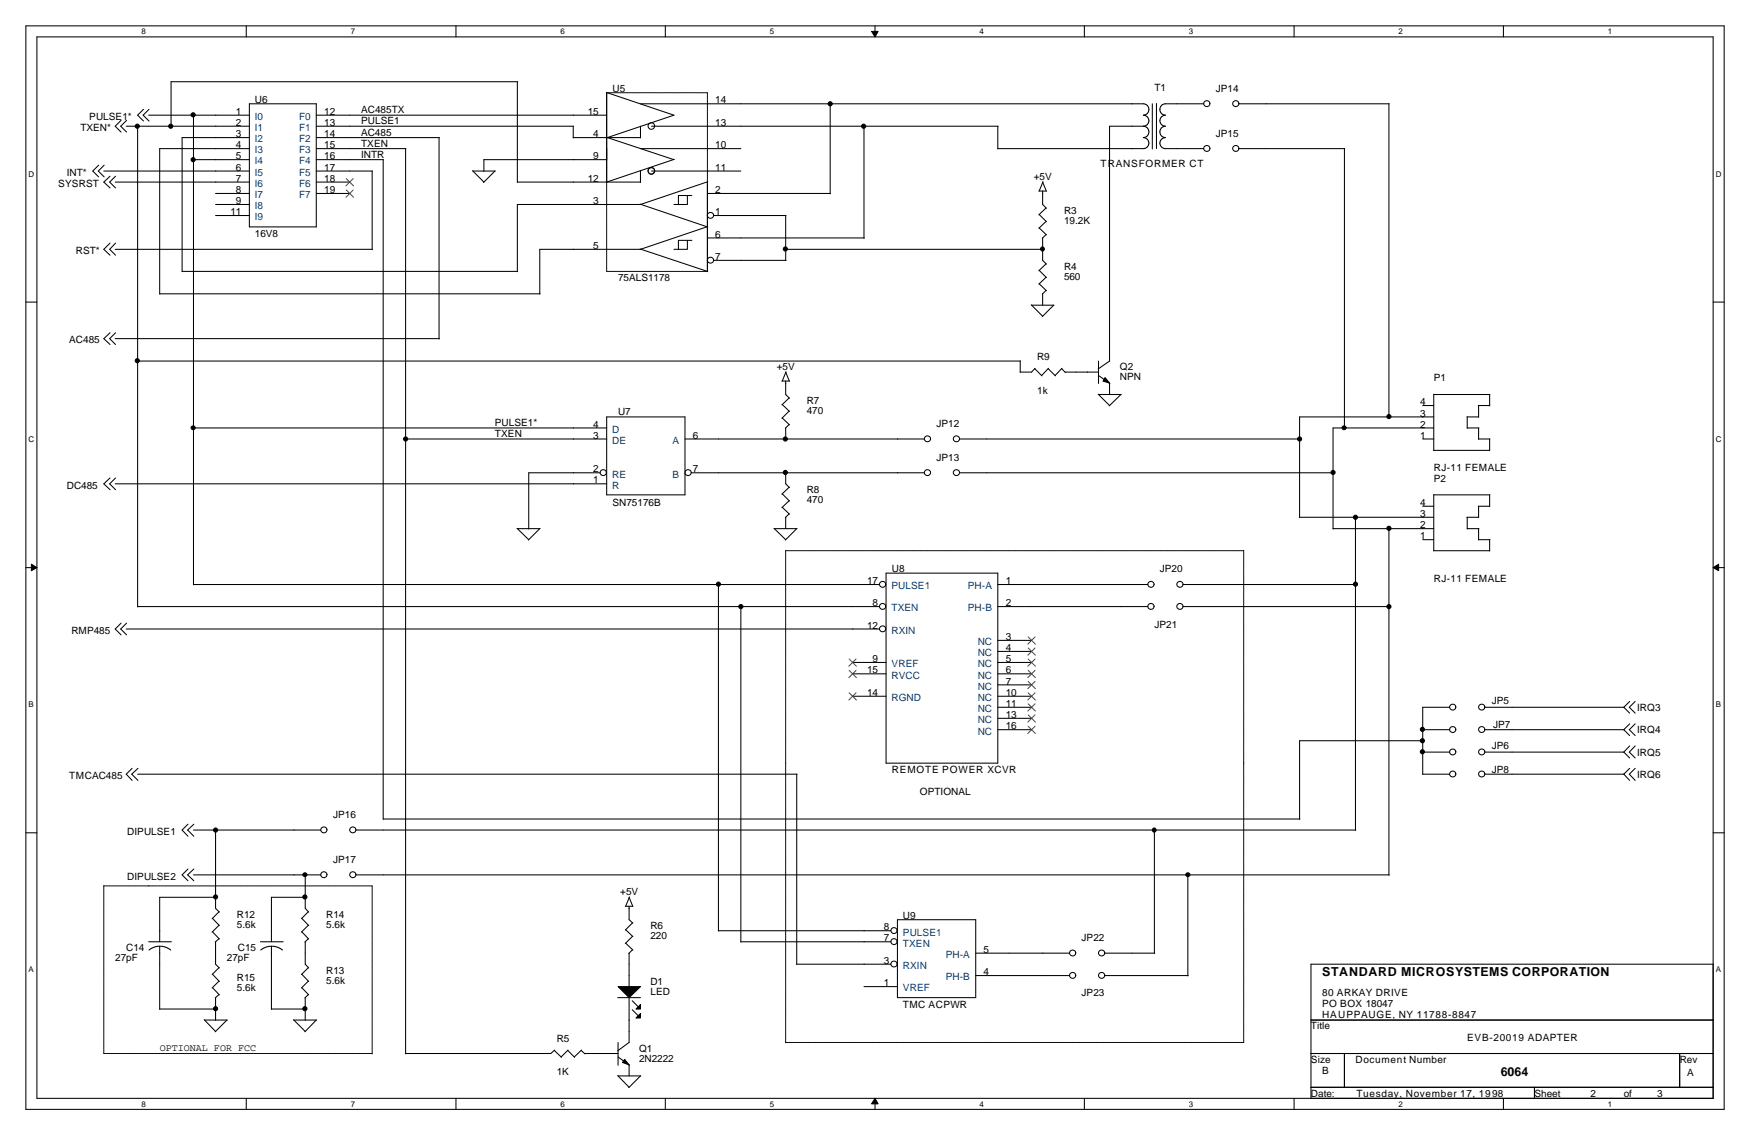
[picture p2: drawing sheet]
<svg xmlns="http://www.w3.org/2000/svg" width="432mm" height="279mm" viewBox="0 0 432 279" stroke-linecap="round" stroke-linejoin="round" font-family="sans-serif">
<g fill="none" stroke="#000" stroke-width=".25">
<path d="M6.3 6.4h416.9v266h-416.9zM9.1 9.1h411.4v260.6h-411.4zM60.5 6.4v2.7M111.9 6.4v2.7M163.3 6.4v2.7M214.8 6.4v2.7M266.2 6.4v2.7M317.7 6.4v2.7M369.1 6.4v2.7M29.7 29.5l-1.4 1.5 1.4 1.4M31 31h30.2M31.1 29.5l-1.5 1.5 1.5 1.4"/>
<path d="M33.8 31v118M35.2 26.8l-1.4 1.5 1.4 1.4M36.5 28.3h24.7M36.6 26.8l-1.5 1.5 1.5 1.4M47.5 39.2h13.7M47.5 28.3v115.3M61.2 25.5h16.4v30.2h-16.4zM61.2 33.8h-16.5v32.9M61.2 36.5h-22v35.7M77.6 28.3h71.3M77.6 31h63.2M77.6 33.8h30.3"/>
<path d="M77.6 36.5h22.1M77.6 39.2h16.5M94.1 39.2v162M99.6 36.5v222.2M107.8 33.8v49.4M127 20.1v24.7M127.1 20.1h-85.1v11M140.7 33.8h16.5M140.7 31v2.9M148.8 33.7l16.6 5.5M148.8 22.7l16.6 5.6-16.6 5.6M148.9 39.2h-30.1v2.9"/>
<path d="M148.9 22.8v22M157.2 25.5h123.5a1.4 1.4 0 0 1 1.3 1.4 1.4 1.4 0 0 1-1.3 1.4 1.35 1.35 0 0 1 1.3 1.3 1.35 1.35 0 0 1-1.3 1.4M157.2 36.5h24.7M157.2 31v2.9M159.9 31h85.1M165.5 39.1l-16.6 5.6M203.8 25.5v22.1M212.1 31v27.5M244.9 31v5.6M280.7 31a1.4 1.4 0 0 1 1.3 1.4 1.4 1.4 0 0 1-1.3 1.4 1.35 1.35 0 0 1 1.3 1.3 1.35 1.35 0 0 1-1.3 1.4h-35.8M280.7 31h-8.3v57.6l-2.8 2M282.9 25.5v11.1"/>
<path d="M283.9 25.4v11.1M295.5 25.5h-9.4a1.4 1.4 0 0 0-1.4 1.4 1.4 1.4 0 0 0 1.4 1.4 1.35 1.35 0 0 0-1.4 1.3 1.35 1.35 0 0 0 1.4 1.4 1.4 1.4 0 0 0-1.4 1.4 1.4 1.4 0 0 0 1.4 1.4 1.35 1.35 0 0 0-1.4 1.3 1.35 1.35 0 0 0 1.4 1.4h9.4M297 25.4a.76 .76 0 0 0-1.1-.6 .76 .76 0 0 0 0 1.3 .76 .76 0 0 0 1.1-.7M297 36.4a.76 .76 0 0 0-1.1-.6 .76 .76 0 0 0 0 1.3 .76 .76 0 0 0 1.1-.7M304.1 25.4a.76 .76 0 0 0-1.1-.6 .76 .76 0 0 0 0 1.3 .76 .76 0 0 0 1.1-.7M304.1 36.4a.76 .76 0 0 0-1.1-.6 .76 .76 0 0 0 0 1.3 .76 .76 0 0 0 1.1-.7M304.2 25.5h36.8M304.2 36.5h25.9M330 36.5v68.7M341 25.5v76.9M24.2 40.6l-1.4 1.4 1.4 1.4M25.5 42h35.7"/>
<path d="M25.6 40.6l-1.5 1.4 1.5 1.4M27 43.3l-1.5 1.4 1.5 1.4M27 59.7l-1.5 1.5 1.5 1.5M28.3 44.7h32.9M28.4 43.3l-1.5 1.4 1.5 1.4M28.4 59.7l-1.5 1.5 1.5 1.5M52.9 47.5h8.3M52.9 50.2h8.3M52.9 52.9h8.3M77.6 42h13.8M77.6 44.7h8.3M77.6 47.5h8.3"/>
<path d="M91.4 42v19.3M116 41.9l2.8 2.8M116.1 42h5.5M121.5 42l-2.8 2.8M127 44.7h30.2M157.1 50.1l16.6 5.6M157.2 41.9v2.9M159.9 42h22M160.7 41.9a.8 .8 0 0 0-1.2-.7 .8 .8 0 0 0 0 1.4 .8 .8 0 0 0 1.2-.6M168.7 48v2.2h-3.3M168.7 59v2.2h-3.3M169.8 48h-3.3v2.2"/>
<path d="M169.8 59h-3.3v2.2M173.7 47.5h30.2M173.7 44.7v22M173.7 58.4h38.5M173.7 44.6l-16.5 5.6h-30.2v16.5M173.7 55.6l-16.5 5.6M175.2 52.8a.76 .76 0 0 0-1.2-.6 .76 .76 0 0 0 0 1.3 .76 .76 0 0 0 1.2-.6M175.3 52.9h17.7M192.9 52.9v11.1M255 46.9h1.8M255.1 52.7l1.8 1.7M255.1 56l1.8 1.7"/>
<path d="M255.9 46.9v3.3l1 .9M255.9 58.4v5.5l1 1M255.9 44.7l1 2.3M256 44.6l-.9 2.3M256.8 51.1l-1.8 1.6M256.8 54.4l-1.8 1.6M256.8 57.6l-.9 .9M6.3 74.2h2.8M28.3 61.2h63.1M39.2 72.1h93.4M44.7 66.6h82.4M157.1 61.1l16.6 5.5"/>
<path d="M157.3 61.2h-24.8v11M175.2 63.8a.76 .76 0 0 0-1.2-.6 .76 .76 0 0 0 0 1.3 .76 .76 0 0 0 1.2-.6M175.3 63.9h17.7M192.9 61.2h63.1M253.2 74.8l2.7 2.8M253.2 74.9h5.5M255.1 66.4l1.8 1.8M255.1 69.7l1.8 1.7M255.9 72.1v2.8M256.8 64.8l-1.8 1.7M256.8 68.1l-1.8 1.7M256.8 71.3l-.9 .9"/>
<path d="M258.7 74.9l-2.8 2.8M420.5 74.2h2.7M27 81.7l-1.5 1.4 1.5 1.5M28.3 83.1h79.6M28.4 81.7l-1.5 1.4 1.5 1.5M33.8 88.6h216.7M191.9 93.6h1.8M192 99.3l1.8 1.7M192.9 93.6v3.3l.9 .9M192.9 91.4l.9 2.2M193 91.3l-1 2.3M193.7 97.7l-1.8 1.7"/>
<path d="M250.4 88.6v2.8M254 90.5l1.8 1.8M254.1 90.4l-.9 1h-2.8M257.3 90.5l1.8 1.8M257.4 90.4l-1.7 1.8M260.6 90.5l.9 .9M260.7 90.4l-1.7 1.8M261.5 91.4h8.2M269.6 96.8l2.8 2.8M269.7 96.9h5.6M269.7 92.2l2.8 1.9M269.7 88.6v5.5"/>
<path d="M272.4 94.1v2.8M275.2 96.9l-2.9 2.8M349.2 99.6h2.8M352 96.9h13.8M352 96.8v13.8M362.9 99.6h2.8M363 99.6v2.8M365.7 96.9v2.8M27 117.3l-1.5 1.5 1.5 1.4M28.3 118.8h120.6M28.4 117.3l-1.5 1.5 1.5 1.4M47.5 105.1h101.4"/>
<path d="M99.6 107.8h49.3M147.3 116.1h-17.5v13.8M148.8 116a.76 .76 0 0 0-1.1-.6 .76 .76 0 0 0 0 1.3 .76 .76 0 0 0 1.1-.7M148.9 102.4h19.2v19.1h-19.2zM168.1 107.8h58.8M169.7 116a.76 .76 0 0 0-1.2-.6 .76 .76 0 0 0 0 1.3 .76 .76 0 0 0 1.2-.7M169.8 116.1h57.1M192 102.6l1.8 1.7M192.9 105.1v2.7M192.9 116.1v2.7l.9 .9M193.7 100.9l-1.8 1.8M193.7 104.2l-.9 1"/>
<path d="M193.7 119.6l-1.8 1.7M228.4 107.7a.76 .76 0 0 0-1.1-.6 .76 .76 0 0 0 0 1.3 .76 .76 0 0 0 1.1-.7M228.4 116a.76 .76 0 0 0-1.1-.6 .76 .76 0 0 0 0 1.3 .76 .76 0 0 0 1.1-.7M235.5 107.7a.76 .76 0 0 0-1.1-.6 .76 .76 0 0 0 0 1.3 .76 .76 0 0 0 1.1-.7M235.5 116a.76 .76 0 0 0-1.1-.6 .76 .76 0 0 0 0 1.3 .76 .76 0 0 0 1.1-.7M235.6 107.8h83.5M235.6 116.1h91.7M349.2 107.8h2.8M351.9 110.6h13.8M352 102.4h-33v24.7M352 105.1h-24.8v24.8M360.1 102.4h2.9"/>
<path d="M360.2 105.1h2.9M360.2 102.4v2.8M363 107.8h2.8M363 105.1v2.8M365.7 107.8v2.9M6.3 139.4h2.8M126.9 129.7l2.9 2.8M127 129.8h5.6M132.5 129.8l-2.8 2.8M190 129.7l2.9 2.8M190.1 129.8h5.6M192 121.2l1.8 1.8"/>
<path d="M192 124.5l1.8 1.7M192.9 127v2.8M193.7 122.9l-1.8 1.7M193.7 126.2l-.9 .9M195.6 129.8l-2.8 2.8M319 127h33M327.2 129.8h24.8M332.7 127v76.9M341 129.8v85.1M349.2 124.3h2.8M349.2 132.5h2.8M351.9 135.2h13.8"/>
<path d="M352 121.5h13.8M352 121.4v13.8M360.1 127h2.9M360.2 129.8h2.9M360.2 127v2.9M362.9 124.3h2.8M363 124.3v2.8M363 129.8v2.8M363 132.5h2.8M365.7 121.5v2.9M365.7 132.5v2.8M420.5 139.4h2.7"/>
<path d="M29.7 153l-1.4 1.4 1.4 1.5M31 154.4h184.9M31.1 153l-1.5 1.4 1.5 1.5M33.8 148.9h182.1M47.5 143.5h168.4M176.4 143.5v85.1M181.9 148.9v82.4M217.4 143.4a.76 .76 0 0 0-1.1-.6 .76 .76 0 0 0 0 1.3 .76 .76 0 0 0 1.1-.6M217.4 148.8a.76 .76 0 0 0-1.1-.6 .76 .76 0 0 0 0 1.3 .76 .76 0 0 0 1.1-.6M217.4 154.3a.76 .76 0 0 0-1.1-.6 .76 .76 0 0 0 0 1.3 .76 .76 0 0 0 1.1-.6M217.5 140.7h27.4v46.7h-27.4zM244.9 143.5h36.9"/>
<path d="M244.9 148.9h36.9M244.9 157.2h8.3M244.9 159.9h8.3M283.3 143.4a.76 .76 0 0 0-1.2-.6 .76 .76 0 0 0 0 1.3 .76 .76 0 0 0 1.2-.6M283.3 148.8a.76 .76 0 0 0-1.2-.6 .76 .76 0 0 0 0 1.3 .76 .76 0 0 0 1.2-.6M290.4 143.4a.76 .76 0 0 0-1.1-.6 .76 .76 0 0 0 0 1.3 .76 .76 0 0 0 1.1-.6M290.4 148.8a.76 .76 0 0 0-1.1-.6 .76 .76 0 0 0 0 1.3 .76 .76 0 0 0 1.1-.6M290.5 143.5h42.3M290.5 148.9h50.5M209.3 162.6h8.2M209.3 165.4h8.2M209.3 170.9h8.2"/>
<path d="M244.9 173.7h8.3M244.9 179.2h8.3M244.9 162.6h8.3M244.9 165.4h8.3M244.9 170.9h8.3M244.9 168.1h8.3M244.9 176.4h8.3M349.2 179.2h6.7M355.9 173.7h-6.7v16.5M357.4 173.6a.76 .76 0 0 0-1.2-.7 .76 .76 0 0 0 0 1.3 .76 .76 0 0 0 1.2-.6M357.4 179.1a.76 .76 0 0 0-1.2-.7 .76 .76 0 0 0 0 1.3 .76 .76 0 0 0 1.2-.6M364.5 173.6a.76 .76 0 0 0-1.2-.7 .76 .76 0 0 0 0 1.3 .76 .76 0 0 0 1.2-.6"/>
<path d="M364.5 179.1a.76 .76 0 0 0-1.2-.7 .76 .76 0 0 0 0 1.3 .76 .76 0 0 0 1.2-.6M364.6 173.7h34.1M364.6 179.2h34.1M400 172.2l-1.4 1.5 1.4 1.4M400 177.7l-1.4 1.5 1.4 1.4M401.4 172.2l-1.4 1.5 1.4 1.4M401.4 177.7l-1.4 1.5 1.4 1.4M32.4 188.6l-1.4 1.5 1.4 1.5M33.8 190.1h161.9M33.9 188.6l-1.6 1.5 1.6 1.5M195.6 190.1v46.7M349.2 184.7h6.7"/>
<path d="M349.2 190.1h6.7M349.3 181.9h-30.3v19.3M357.4 190a.76 .76 0 0 0-1.2-.6 .76 .76 0 0 0 0 1.3 .76 .76 0 0 0 1.2-.7M364.5 190a.76 .76 0 0 0-1.2-.6 .76 .76 0 0 0 0 1.3 .76 .76 0 0 0 1.2-.7M364.6 184.7h34.1M364.6 190.1h34.1M400 183.1l-1.4 1.6 1.4 1.4M400 188.6l-1.4 1.5 1.4 1.5M401.4 183.1l-1.4 1.6 1.4 1.4M401.4 188.6l-1.4 1.5 1.4 1.5M6.3 204.5h2.8M46.1 202.4l-1.4 1.4 1.4 1.5"/>
<path d="M46.1 213.4l-1.4 1.4 1.4 1.4M47.5 203.8h31.2M47.5 214.8h31.2M47.6 202.4l-1.5 1.4 1.5 1.5M47.6 213.4l-1.5 1.4 1.5 1.4M52.9 203.8v19.2l.9 .9M74.9 214.8v8.2l.9 .9M80.3 203.7a.76 .76 0 0 0-1.2-.6 .76 .76 0 0 0 0 1.3 .76 .76 0 0 0 1.2-.6M87.4 203.7a.76 .76 0 0 0-1.2-.6 .76 .76 0 0 0 0 1.3 .76 .76 0 0 0 1.2-.6M87.5 203.8h245.3M87.5 214.8h253.5M94.1 201.1h225"/>
<path d="M283.4 203.8v30.3M291.6 214.8v24.8M420.5 204.5h2.7M36.5 231.2h5.6M39.2 232.3l1.6 .3 1.1 .7M39.2 232.3l-1.5 .3-1.1 .7M39.2 232.3v15.5M52.2 225.5l1.6 1.7M52.2 228.8l1.6 1.7M52.2 239.2l1.6 1.8M52.9 231.2v5.5l.9 1M53 220.3h-13.8v10.9"/>
<path d="M53.8 223.9l-1.7 1.7M53.8 227.2l-1.7 1.7M53.8 230.5l-1 .8M53.8 237.6l-1.7 1.7M63.9 231.2h5.6M66.6 232.3l1.6 .3 1.1 .7M66.6 232.3l-1.5 .3-1.1 .7M66.6 232.3v15.5M74.1 239.2l1.7 1.8M74.1 225.5l1.7 1.7M74.1 228.8l1.7 1.7M74.9 231.2v5.5l.9 1"/>
<path d="M75 220.3h-8.4v10.9M75.7 230.5l-.9 .8M75.7 237.6l-1.7 1.7M75.7 223.9l-1.7 1.7M75.7 227.2l-1.7 1.7M153.5 222.5h1.8M153.6 228.3l1.8 1.7M153.6 231.6l1.8 1.7M154.4 222.5v3.3l1 .9M154.4 234v8.3M154.4 220.3l1 2.3M154.5 220.2l-.9 2.3"/>
<path d="M155.3 226.6l-1.8 1.7M155.3 229.9l-1.8 1.7M155.3 233.2l-1 .9M176.4 228.5h42.3M181.9 231.2h36.8M195.6 236.7h23.1M220.2 228.4a.76 .76 0 0 0-1.1-.6 .76 .76 0 0 0 0 1.3 .76 .76 0 0 0 1.1-.6M220.2 231.1a.76 .76 0 0 0-1.1-.6 .76 .76 0 0 0 0 1.3 .76 .76 0 0 0 1.1-.6M220.2 236.6a.76 .76 0 0 0-1.1-.6 .76 .76 0 0 0 0 1.3 .76 .76 0 0 0 1.1-.6M220.3 225.8h19.2v19.1h-19.2zM239.5 234h23.1M239.5 239.5h23.1"/>
<path d="M264.1 233.9a.76 .76 0 0 0-1.2-.6 .76 .76 0 0 0 0 1.3 .76 .76 0 0 0 1.2-.6M271.2 233.9a.76 .76 0 0 0-1.2-.6 .76 .76 0 0 0 0 1.3 .76 .76 0 0 0 1.2-.6M271.3 234h12.2M271.3 239.5h20.4M420.5 236.7h-98.7v33M39.2 247.7h13.8M50.1 250.4l2.8 2.8M50.2 250.4h5.6M52.2 242.5l1.6 1.8M52.9 244.9v5.6M53.8 240.9l-1.7 1.7M53.8 244.2l-1 .8"/>
<path d="M55.7 250.4l-2.9 2.9M66.6 247.7h8.4M72.1 250.4l2.8 2.8M72.1 250.4h5.6M74.1 242.5l1.7 1.8M74.9 244.9v5.6M75.7 240.9l-1.7 1.7M75.7 244.2l-.9 .8M77.6 250.4l-2.8 2.9M136.1 257.9l1.7 1.7M136.1 257.8l-.9 .9h-35.6M139.4 257.9l1.7 1.7"/>
<path d="M139.4 257.8l-1.6 1.7M142.7 257.9l.9 .8M142.7 257.8l-1.7 1.7M143.5 258.7h8.2M151.6 244.9h5.6M151.7 259.5l2.8 2M151.7 255.9v5.6M154.4 244.9v11l-2.8 2.1M155.2 245.7l1.4 1.4M155.2 247.9l1.4 1.4M212.1 242.2h8.2M321.8 250.4h98.7"/>
<path d="M321.8 258.7h98.7M330 258.7v8.3M412.3 258.7v8.3M60.5 269.7v2.7M111.9 269.7v2.7M151.6 264.1l2.8 2.9M151.7 264.2h5.6M154.4 261.5v2.7M157.2 264.2l-2.9 2.8M163.3 269.7v2.7M214.8 269.7v2.7M266.2 269.7v2.7"/>
<path d="M317.7 269.7v2.7M321.8 267h98.7M369.1 269.7v2.7M376.7 267v2.7"/>
<circle cx="159.9" cy="30.9" r=".8"/>
<circle cx="356.6" cy="184.6" r=".75"/>
<circle cx="363.7" cy="184.6" r=".75"/>
<circle cx="79.5" cy="214.8" r=".75"/>
<circle cx="86.6" cy="214.8" r=".75"/>
<circle cx="263.3" cy="239.5" r=".75"/>
<circle cx="270.4" cy="239.5" r=".75"/>
</g>
<g fill="#000" stroke="#000" stroke-width=".25">
<path d="M214 7.7h1.6l-.8 1.4z" fill-rule="evenodd"/>
<path d="M271.3 92.7l1.1 1.4-1.6-.5z" fill-rule="evenodd"/>
<path d="M7.7 138.5l1.4 .9-1.4 .7z" fill-rule="evenodd"/>
<path d="M420.5 139.4l1.4-.9v1.6z" fill-rule="evenodd"/>
<path d="M151.7 242.2h5.5l-2.8 2.7z" fill-rule="evenodd"/>
<path d="M157.2 246.6v1.1h-1.1z" fill-rule="evenodd"/>
<path d="M157.2 248.8v1.1h-1.1z" fill-rule="evenodd"/>
<path d="M153.3 260.1l1.1 1.4-1.6-.6z" fill-rule="evenodd"/>
<path d="M214.8 269.7l.8 1.3h-1.6z" fill-rule="evenodd"/>
</g>
<g fill="none" stroke="#000" stroke-width=".25" stroke-dasharray=".3 .2">
<path d="M148.9 22.8v43.9M173.7 22.8h-24.9M148.9 66.6h24.8M173.7 66.6v-43.9M192.9 135.2h112.5M192.9 187.4v-52.3M192.9 187.4v68.6M305.3 187.4v-52.3M25.5 217.5h11.1M36.5 217.5h54.9M91.4 217.5v41.2M25.5 258.7v-41.3"/>
<path d="M91.4 258.7h-66M192.9 255.9h112.5M305.3 255.9v-68.6"/>
</g>
<g fill="none" stroke="#804000" stroke-width=".25">
<path d="M85 43.9l1.8 1.7M85 46.7l1.8 1.7M86.7 43.9l-1.8 1.7M86.7 46.7l-1.8 1.7M252.4 156.4l1.8 1.8M252.4 159.1l1.8 1.8M254.1 156.4l-1.8 1.8M254.1 159.1l-1.8 1.8M208.4 161.8l1.8 1.8M208.4 164.6l1.8 1.8M208.4 170.1l1.8 1.8M210.1 161.8l-1.7 1.8"/>
<path d="M210.1 164.6l-1.7 1.8M210.1 170.1l-1.7 1.8M252.4 161.8l1.8 1.8M252.4 164.6l1.8 1.8M252.4 167.3l1.8 1.8M252.4 175.5l1.8 1.8M252.4 172.8l1.8 1.8M252.4 170.1l1.8 1.8M252.4 178.3l1.8 1.8M254.1 161.8l-1.8 1.8M254.1 164.6l-1.8 1.8M254.1 167.3l-1.8 1.8"/>
<path d="M254.1 175.5l-1.8 1.8M254.1 172.8l-1.8 1.8M254.1 170.1l-1.8 1.8M254.1 178.3l-1.8 1.8"/>
</g>
<g fill="#000" stroke="#000" stroke-width=".25">
<circle cx="33.7" cy="31" r=".51"/>
<circle cx="41.9" cy="31" r=".51"/>
<circle cx="47.4" cy="39.2" r=".51"/>
<circle cx="47.4" cy="28.2" r=".51"/>
<circle cx="203.8" cy="25.5" r=".51"/>
<circle cx="212" cy="31" r=".51"/>
<circle cx="192.8" cy="61.1" r=".51"/>
<circle cx="255.9" cy="61.1" r=".49"/>
<circle cx="33.7" cy="88.6" r=".51"/>
<circle cx="47.4" cy="105" r=".49"/>
<circle cx="99.6" cy="107.8" r=".51"/>
<circle cx="192.8" cy="116" r=".51"/>
<circle cx="192.8" cy="107.8" r=".51"/>
<circle cx="319" cy="107.8" r=".51"/>
<circle cx="327.2" cy="116" r=".51"/>
<circle cx="330" cy="105" r=".49"/>
<circle cx="341" cy="102.3" r=".51"/>
<circle cx="332.7" cy="127" r=".51"/>
<circle cx="341" cy="129.7" r=".51"/>
<circle cx="176.4" cy="143.4" r=".51"/>
<circle cx="181.9" cy="148.9" r=".51"/>
<circle cx="332.7" cy="143.4" r=".51"/>
<circle cx="341" cy="148.9" r=".51"/>
<circle cx="349.2" cy="179.1" r=".51"/>
<circle cx="349.2" cy="181.9" r=".51"/>
<circle cx="349.2" cy="184.6" r=".51"/>
<circle cx="52.9" cy="203.8" r=".51"/>
<circle cx="74.9" cy="214.8" r=".49"/>
<circle cx="283.3" cy="203.8" r=".49"/>
<circle cx="291.6" cy="214.8" r=".49"/>
<circle cx="52.9" cy="220.2" r=".51"/>
<circle cx="74.8" cy="220.2" r=".51"/>
<circle cx="52.9" cy="247.6" r=".51"/>
<circle cx="74.8" cy="247.7" r=".51"/>
</g>
<g font-size="3">
<text x="324.5" y="239.5">STANDARD MICROSYSTEMS CORPORATION</text>
<text x="368.4" y="264.2">6064</text>
</g>
<g font-size="2.5">
<text x="150.4" y="22.6">U5</text>
<text x="283.4" y="22.4">T1</text>
<text x="298.4" y="22.6">JP14</text>
<text x="21.9" y="29.5">PULSE1*</text>
<text x="57.9" y="28.2">1</text>
<text x="62.6" y="25.3">U6</text>
<text x="79.6" y="28.2">12</text>
<text x="88.6" y="27.8">AC485TX</text>
<text x="144.3" y="28.2">15</text>
<text x="175.6" y="25.4">14</text>
<text x="19.7" y="32.2">TXEN*</text>
<text x="57.9" y="30.9">2</text>
<text x="57.9" y="33.7">3</text>
<text x="79.6" y="30.9">13</text>
<text x="79.6" y="33.7">14</text>
<text x="88.6" y="30.6">PULSE1</text>
<text x="88.6" y="33.3">AC485</text>
<text x="145.6" y="33.7">4</text>
<text x="175.6" y="30.9">13</text>
<text x="298.4" y="33.5">JP15</text>
<text x="57.9" y="36.4">4</text>
<text x="57.9" y="39.1">5</text>
<text x="57.9" y="41.9">6</text>
<text x="79.6" y="36.4">15</text>
<text x="79.6" y="39.1">16</text>
<text x="79.6" y="41.9">17</text>
<text x="88.6" y="36.1">TXEN</text>
<text x="88.6" y="38.8">INTR</text>
<text x="145.6" y="39.1">9</text>
<text x="175.6" y="36.4">10</text>
<text x="175.6" y="41.9">11</text>
<text x="270.2" y="41">TRANSFORMER CT</text>
<text x="14.3" y="45.9">SYSRST</text>
<text x="16.4" y="43.2">INT*</text>
<text x="57.9" y="44.6">7</text>
<text x="57.9" y="47.4">8</text>
<text x="79.6" y="44.6">18</text>
<text x="79.6" y="47.4">19</text>
<text x="144.3" y="44.6">12</text>
<text x="175.6" y="47.4">2</text>
<text x="253.7" y="44.3">+5V</text>
<text x="56.6" y="52.8">11</text>
<text x="57.9" y="50.1">9</text>
<text x="145.6" y="50.1">3</text>
<text x="175.6" y="52.8">1</text>
<text x="261.2" y="52.5">R3</text>
<text x="62.6" y="58.3">16V8</text>
<text x="175.6" y="58.3">6</text>
<text x="261.2" y="54.9">19.2K</text>
<text x="18.6" y="62.4">RST*</text>
<text x="145.6" y="61.1">5</text>
<text x="175.6" y="63.8">7</text>
<text x="151.7" y="68.9">75ALS1178</text>
<text x="261.2" y="66.2">R4</text>
<text x="261.2" y="68.7">560</text>
<text x="17" y="84.3">AC485</text>
<text x="254.6" y="88.4">R9</text>
<text x="190.7" y="90.9">+5V</text>
<text x="274.9" y="90.9">Q2</text>
<text x="274.9" y="93.4">NPN</text>
<text x="352" y="93.6">P1</text>
<text x="151.7" y="101.9">U7</text>
<text x="198" y="99.1">R7</text>
<text x="198" y="101.6">470</text>
<text x="254.6" y="96.7">1k</text>
<text x="348.7" y="99.5">4</text>
<text x="121.5" y="104.6">PULSE1*</text>
<text x="121.5" y="107.4">TXEN</text>
<text x="145.6" y="105">4</text>
<text x="145.6" y="107.7">3</text>
<text x="170.1" y="107.7">6</text>
<text x="229.9" y="104.9">JP12</text>
<text x="348.7" y="107.7">1</text>
<text x="348.7" y="105">2</text>
<text x="348.7" y="102.3">3</text>
<text x="229.9" y="113.1">JP13</text>
<text x="16.4" y="120">DC485</text>
<text x="145.6" y="118.7">1</text>
<text x="145.6" y="116">2</text>
<text x="170.1" y="116">7</text>
<text x="352" y="115.6">RJ-11 FEMALE</text>
<text x="352" y="118.4">P2</text>
<text x="150.4" y="124.1">SN75176B</text>
<text x="198" y="121.1">R8</text>
<text x="198" y="123.5">470</text>
<text x="348.7" y="124.2">4</text>
<text x="348.7" y="129.7">2</text>
<text x="348.7" y="126.9">3</text>
<text x="348.7" y="132.4">1</text>
<text x="212.9" y="143.4">17</text>
<text x="218.9" y="140.5">U8</text>
<text x="246.9" y="143.4">1</text>
<text x="284.7" y="140.5">JP20</text>
<text x="352" y="143">RJ-11 FEMALE</text>
<text x="214.2" y="148.8">8</text>
<text x="246.9" y="148.8">2</text>
<text x="17.5" y="155.6">RMP485</text>
<text x="212.9" y="154.3">12</text>
<text x="283.4" y="154.3">JP21</text>
<text x="246.9" y="157.1">3</text>
<text x="246.9" y="159.9">4</text>
<text x="212.9" y="165.4">15</text>
<text x="214.2" y="162.6">9</text>
<text x="246.9" y="162.6">5</text>
<text x="246.9" y="165.4">6</text>
<text x="212.9" y="170.9">14</text>
<text x="246.9" y="168.1">7</text>
<text x="246.9" y="173.6">11</text>
<text x="246.9" y="170.9">10</text>
<text x="366.2" y="172.9">JP5</text>
<text x="246.9" y="176.3">13</text>
<text x="246.9" y="179.1">16</text>
<text x="366.5" y="178.6">JP7</text>
<text x="401.9" y="174.6">IRQ3</text>
<text x="366.2" y="183.9">JP6</text>
<text x="401.9" y="180.1">IRQ4</text>
<text x="401.9" y="185.5">IRQ5</text>
<text x="17" y="191.3">TMCAC485</text>
<text x="218.9" y="189.9">REMOTE POWER XCVR</text>
<text x="366.2" y="189.9">JP8</text>
<text x="401.9" y="191">IRQ6</text>
<text x="225.8" y="195.2">OPTIONAL</text>
<text x="81.8" y="200.9">JP16</text>
<text x="31.2" y="205">DIPULSE1</text>
<text x="31.2" y="216">DIPULSE2</text>
<text x="81.8" y="211.8">JP17</text>
<text x="152.2" y="219.8">+5V</text>
<text x="58.2" y="225.3">R12</text>
<text x="58.2" y="227.8">5.6k</text>
<text x="80.1" y="225.3">R14</text>
<text x="80.1" y="227.8">5.6k</text>
<text x="221.7" y="225.6">U9</text>
<text x="31" y="233.5">C14</text>
<text x="58.4" y="233.5">C15</text>
<text x="159.7" y="228.1">R6</text>
<text x="159.7" y="230.5">220</text>
<text x="217" y="228.4">8</text>
<text x="217" y="231.1">7</text>
<text x="241.5" y="233.9">5</text>
<text x="265.5" y="231.1">JP22</text>
<text x="28.3" y="236.1">27pF</text>
<text x="55.7" y="236.1">27pF</text>
<text x="80.1" y="239">R13</text>
<text x="217" y="236.6">3</text>
<text x="241.5" y="239.4">4</text>
<text x="58.2" y="241">R15</text>
<text x="58.2" y="243.4">5.6k</text>
<text x="80.1" y="241.5">5.6k</text>
<text x="159.7" y="241.8">D1</text>
<text x="159.7" y="244.3">LED</text>
<text x="217" y="242.1">1</text>
<text x="265.5" y="244.5">JP23</text>
<text x="324.5" y="244.5">80 ARKAY DRIVE</text>
<text x="221.7" y="247.6">TMC ACPWR</text>
<text x="324.5" y="247.2">PO BOX 18047</text>
<text x="324.5" y="250">HAUPPAUGE, NY 11788-8847</text>
<text x="39.2" y="258">OPTIONAL FOR FCC</text>
<text x="136.7" y="255.8">R5</text>
<text x="321.8" y="252.7">Title</text>
<text x="360.2" y="255.5">EVB-20019 ADAPTER</text>
<text x="136.7" y="264">1K</text>
<text x="156.9" y="258.2">Q1</text>
<text x="156.9" y="260.7">2N2222</text>
<text x="321.8" y="260.9">Size</text>
<text x="324.5" y="263.7">B</text>
<text x="332.7" y="260.9">Document Number</text>
<text x="412.3" y="260.9">Rev</text>
<text x="321.8" y="269.2">Date:</text>
<text x="333" y="269.2">Tuesday, November 17, 1998</text>
<text x="376.7" y="269.2">Sheet</text>
<text x="390.4" y="269.2">2</text>
<text x="398.6" y="269.2">of</text>
<text x="406.8" y="269.2">3</text>
<text x="414.2" y="264.2">A</text>
</g>
<g font-size="2.5" fill="#004080">
<text x="62.6" y="29.5">I0</text>
<text x="73.4" y="29.5">F0</text>
<text x="62.6" y="32.2">I1</text>
<text x="62.6" y="35">I2</text>
<text x="73.4" y="32.2">F1</text>
<text x="73.4" y="35">F2</text>
<text x="62.6" y="37.7">I3</text>
<text x="62.6" y="40.4">I4</text>
<text x="73.4" y="37.7">F3</text>
<text x="73.4" y="40.4">F4</text>
<text x="62.6" y="43.2">I5</text>
<text x="62.6" y="45.9">I6</text>
<text x="73.4" y="43.2">F5</text>
<text x="73.4" y="45.9">F6</text>
<text x="62.6" y="48.7">I7</text>
<text x="62.6" y="51.4">I8</text>
<text x="73.4" y="48.7">F7</text>
<text x="62.6" y="54.1">I9</text>
<text x="150.3" y="106.3">D</text>
<text x="150.3" y="109">DE</text>
<text x="165.1" y="109">A</text>
<text x="150.3" y="120">R</text>
<text x="150.3" y="117.3">RE</text>
<text x="165.1" y="117.3">B</text>
<text x="218.9" y="144.7">PULSE1</text>
<text x="237.6" y="144.7">PH-A</text>
<text x="218.9" y="150.1">TXEN</text>
<text x="218.9" y="155.6">RXIN</text>
<text x="237.6" y="150.1">PH-B</text>
<text x="240" y="158.4">NC</text>
<text x="240" y="161.1">NC</text>
<text x="218.9" y="163.8">VREF</text>
<text x="218.9" y="166.6">RVCC</text>
<text x="240" y="163.8">NC</text>
<text x="240" y="166.6">NC</text>
<text x="218.9" y="172.1">RGND</text>
<text x="240" y="169.3">NC</text>
<text x="240" y="172.1">NC</text>
<text x="240" y="177.5">NC</text>
<text x="240" y="174.8">NC</text>
<text x="240" y="180.3">NC</text>
<text x="221.7" y="229.7">PULSE1</text>
<text x="221.7" y="232.4">TXEN</text>
<text x="221.7" y="237.9">RXIN</text>
<text x="232.2" y="235.2">PH-A</text>
<text x="221.7" y="243.4">VREF</text>
<text x="232.2" y="240.7">PH-B</text>
</g>
<g font-size="1.9">
<text x="34.7" y="8.4">8</text>
<text x="86.1" y="8.4">7</text>
<text x="137.6" y="8.4">6</text>
<text x="189" y="8.4">5</text>
<text x="240.5" y="8.4">4</text>
<text x="291.8" y="8.4">3</text>
<text x="343.3" y="8.4">2</text>
<text x="394.7" y="8.4">1</text>
<text x="7" y="43.3">D</text>
<text x="421.2" y="43.3">D</text>
<text x="7" y="108.5">C</text>
<text x="421.2" y="108.5">C</text>
<text x="7" y="173.7">B</text>
<text x="421.2" y="173.7">B</text>
<text x="7" y="238.8">A</text>
<text x="421.2" y="238.8">A</text>
<text x="34.7" y="271.7">8</text>
<text x="86.1" y="271.7">7</text>
<text x="137.6" y="271.7">6</text>
<text x="189" y="271.7">5</text>
<text x="240.5" y="271.7">4</text>
<text x="291.8" y="271.7">3</text>
<text x="343.3" y="271.7">2</text>
<text x="394.7" y="271.7">1</text>
</g>
</svg>
